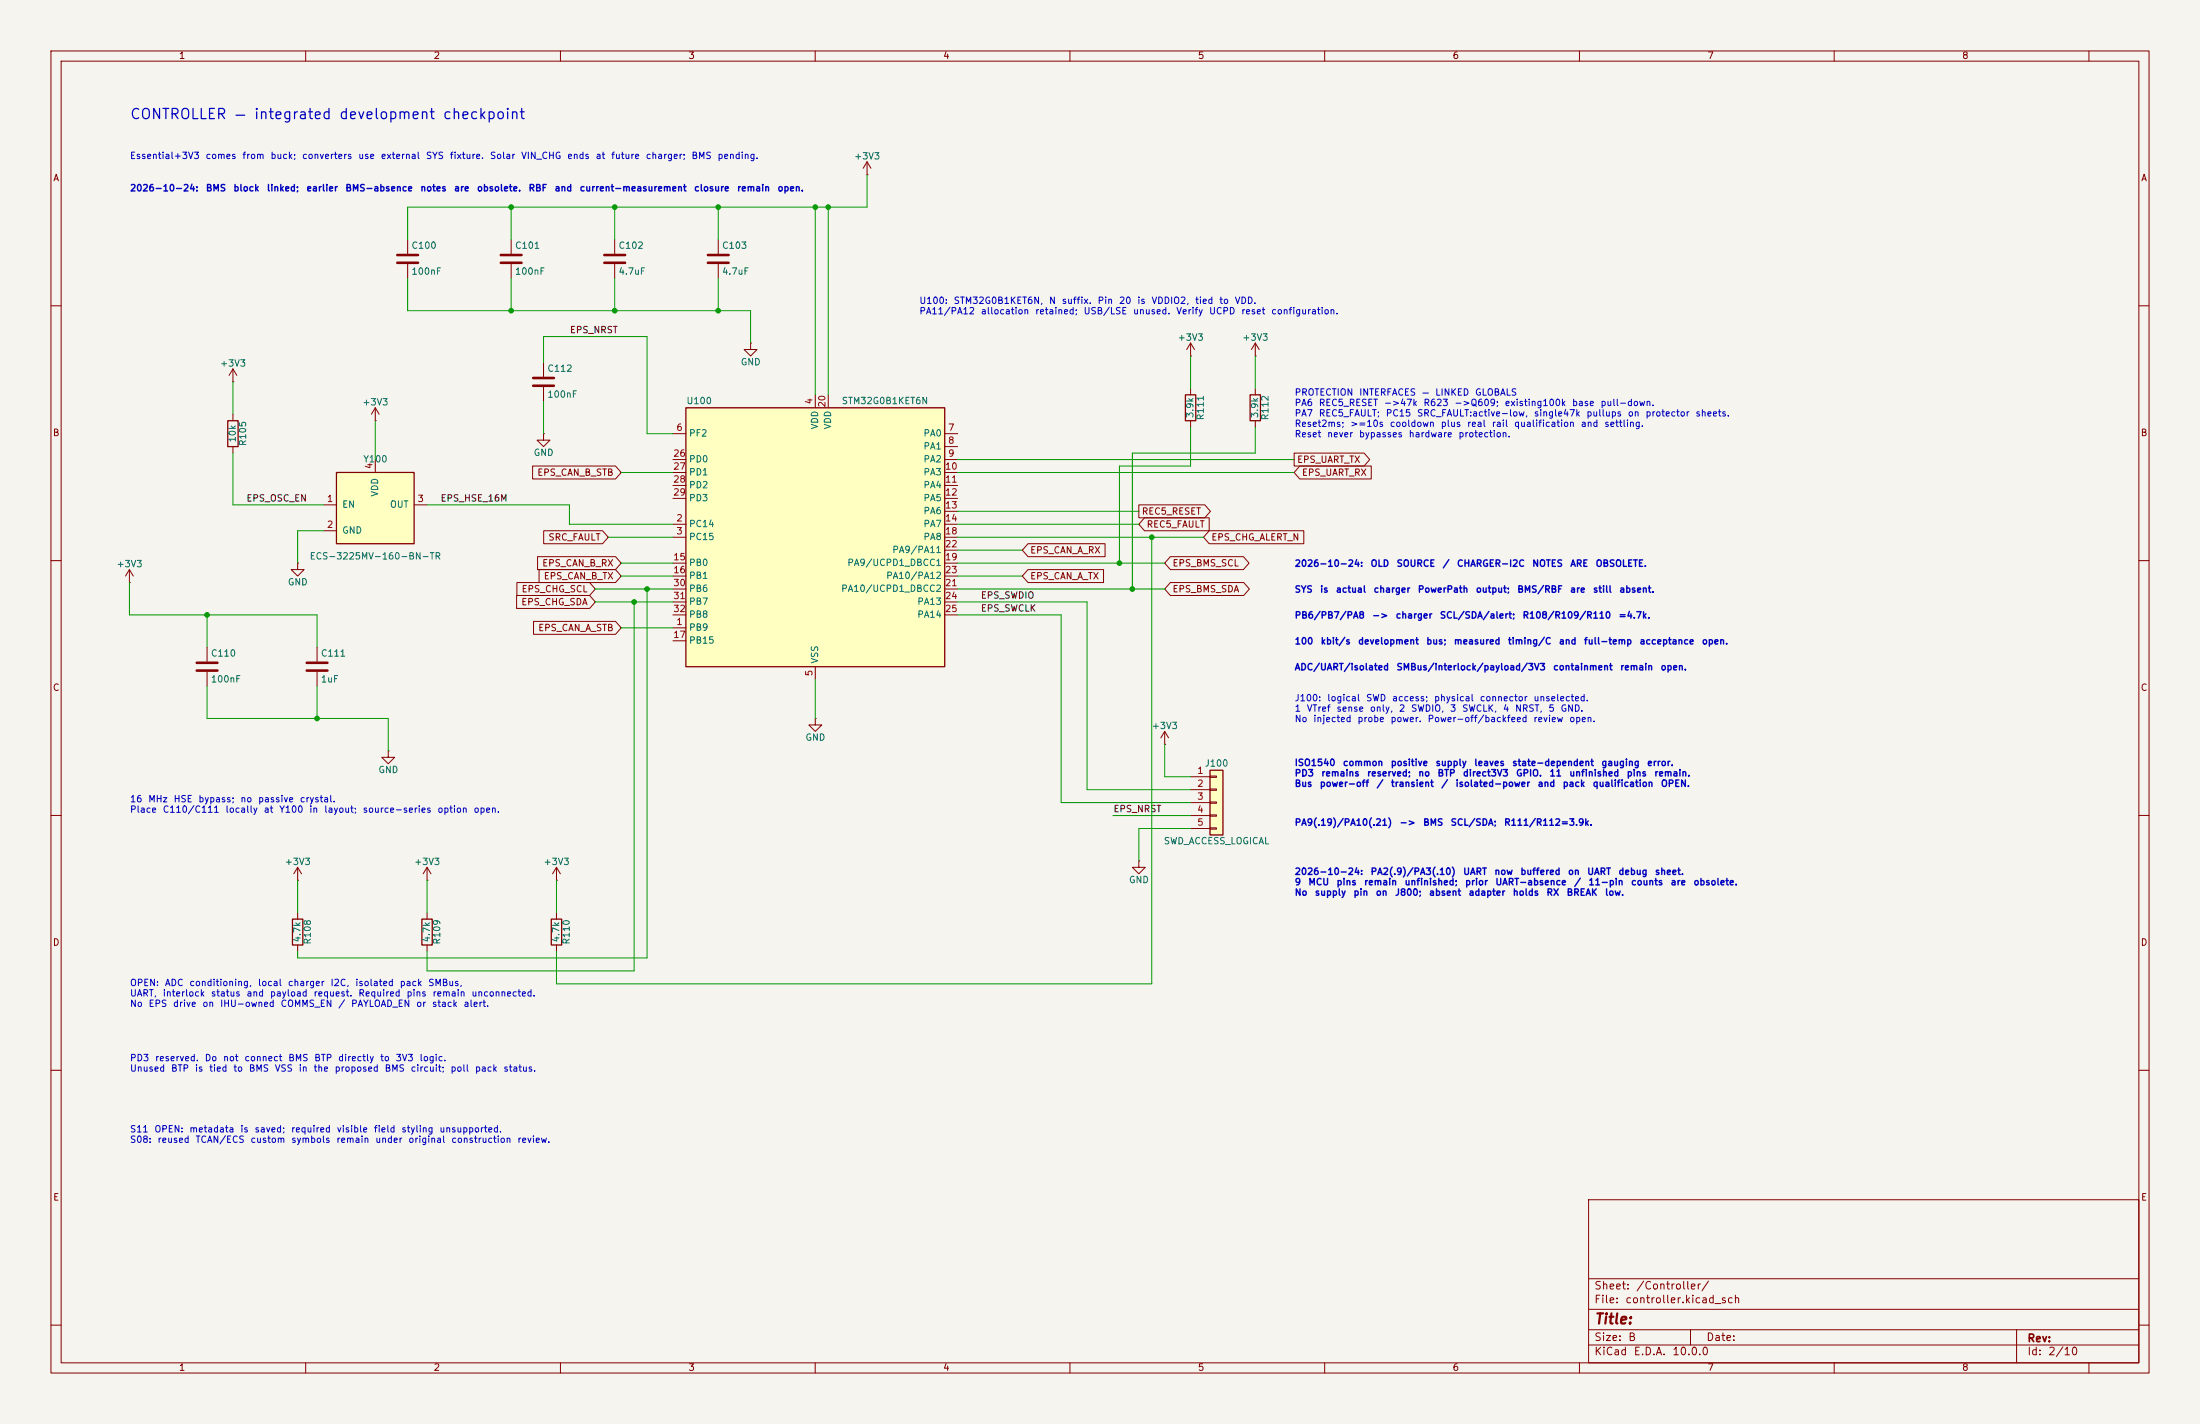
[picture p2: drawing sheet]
<svg xmlns="http://www.w3.org/2000/svg" width="432mm" height="279mm" viewBox="0 0 432 279" stroke-linecap="round" stroke-linejoin="round" font-family="sans-serif">
<path d="M0 0h431.8v279.4h-431.8z" fill="#f5f4ef" stroke="#f5f4ef" stroke-width=".2"/>
<g fill="none" stroke="#840000" stroke-width=".2">
<path d="M10 10h411.8v259.4h-411.8zM12 12h407.8v255.4h-407.8zM60 10v2M110 10v2M160 10v2M210 10v2M260 10v2M310 10v2M360 10v2M410 10v2M170.2 34.3h.1M170.2 31.8l-.8 1.2"/>
<path d="M170.2 31.8l.7 1.2M170.2 31.8v2.5M100.3 47v2.8M100.3 51.8v2.8M120.6 47v2.8M120.6 51.8v2.8M141 47v2.8M141 51.8v2.8M10 60h2M106.7 71.1v2.8M106.7 75.9v2.8M147.3 67.3v1.3h1.3l-1.3 1.3-1.3-1.3h1.3"/>
<path d="M147.3 67.3h.1M233.7 69.9h.1M233.7 67.3l-.8 1.3M233.7 67.3l.7 1.3M233.7 67.3v2.6M246.4 69.9h.1M246.4 67.3l-.8 1.3M246.4 67.3l.7 1.3M246.4 67.3v2.6M419.8 60h2M106.7 85.1v1.3h1.2l-1.2 1.2-1.3-1.2h1.3M106.7 85.1h.1"/>
<path d="M10 110h2M58.4 110.5v1.3h1.3l-1.3 1.2-1.3-1.2h1.3M58.4 110.5h.1M419.8 110h2M40.6 127v2.8M40.6 131.8v2.8M62.2 127v2.8M62.2 131.8v2.8M10 160h2M76.2 147.3v1.3h1.3l-1.3 1.3-1.3-1.3h1.3M76.2 147.3h.1M160 141v1.2h1.3l-1.3 1.3-1.3-1.3h1.3"/>
<path d="M160 141h.1M419.8 160h2M58.4 172.7h.1M58.4 170.2v2.5M58.4 179.1v1.2M58.4 170.2l-.7 1.3M58.4 170.2l.8 1.3M83.8 172.7h.1M83.8 170.2v2.5M83.8 179.1v1.2M83.8 170.2l-.7 1.3M83.8 170.2l.8 1.3"/>
<path d="M109.2 172.7h.1M109.2 170.2l-.7 1.3M109.2 170.2l.8 1.3M109.2 170.2v2.5M58.4 185.4v1.3M83.8 185.4v1.3M10 210h2M419.8 210h2M311.8 235.4h108v32h-108zM10 260h2M311.8 256.9h108M311.8 250.9h108"/>
<path d="M419.8 260h2M60 267.4v2M110 267.4v2M160 267.4v2M210 267.4v2M260 267.4v2M310 267.4v2M311.8 263.9h108M311.8 260.9h108M331.8 260.9v3M360 267.4v2M395.8 260.9v6.5"/>
<path d="M410 267.4v2"/>
</g>
<path d="M57.4 180.3h2v5.1h-2zM82.8 180.3h2v5.1h-2z" fill="none" stroke="#840000" stroke-width=".25"/>
<path d="M98.3 50h4.1M98.3 51.6h4.1M118.6 50h4.1M118.6 51.6h4.1M138.9 50h4.1M138.9 51.6h4.1M104.6 74.2h4.1M104.6 75.7h4.1M38.6 130h4.1M38.6 131.6h4.1M60.2 130h4.1M60.2 131.6h4.1" fill="none" stroke="#840000" stroke-width=".51"/>
<path d="M134.6 80h50.8v50.8h-50.8z" fill="#ffffc2"/>
<path d="M245.4 77.5h2v5.1h-2zM44.7 82.6h2v5h-2zM134.6 80h50.8v50.8h-50.8z" fill="none" stroke="#840000" stroke-width=".25"/>
<g fill="none" stroke="#840000" stroke-width=".2">
<path d="M45.7 74.9h.1M45.7 72.4v2.5M45.7 72.4l-.7 1.3M45.7 72.4l.8 1.3M160 77.5v2.5M162.6 77.5v2.5M246.4 76.2v1.3M45.7 81.3v1.3M45.7 87.6v1.3M132.1 85.1h2.5M132.1 90.2h2.5M132.1 92.7h2.5"/>
<path d="M132.1 95.3h2.5M132.1 97.8h2.5M185.4 85.1h2.6M185.4 87.6h2.6M185.4 90.2h2.6M185.4 92.7h2.6M185.4 95.3h2.6M185.4 97.8h2.6M246.4 82.6v1.2M25.4 114.3h.1M25.4 111.8l-.8 1.2M25.4 111.8l.8 1.2"/>
<path d="M25.4 111.8v2.5M132.1 102.9h2.5M132.1 105.4h2.5M132.1 110.5h2.5M132.1 113h2.5M132.1 115.6h2.5M132.1 118.1h2.5M185.4 102.9h2.6M185.4 105.4h2.6M185.4 100.3h2.6M185.4 110.5h2.6M185.4 113h2.6"/>
<path d="M185.4 115.6h2.6M185.4 108h2.6M185.4 118.1h2.6M132.1 123.2h2.5M132.1 125.7h2.5M132.1 120.7h2.5M160 130.8v2.6M185.4 120.7h2.6"/>
</g>
<path d="M66 92.7h15.3v14h-15.3z" fill="#ffffc2"/>
<path d="M66 92.7h15.3v14h-15.3z" fill="none" stroke="#840000" stroke-width=".25"/>
<path d="M63.5 99.1h2.5M73.7 82.6h.1M73.7 80v2.6M73.7 90.2v2.5M73.7 80l-.8 1.3M73.7 80l.7 1.3M81.3 99.1h2.5M63.5 104.1h2.5" fill="none" stroke="#840000" stroke-width=".2"/>
<path d="M237.5 151.1h2.5v12.7h-2.5z" fill="#ffffc2"/>
<path d="M232.7 77.5h2v5.1h-2zM237.5 151.1h2.5v12.7h-2.5zM108.2 180.3h2v5.1h-2z" fill="none" stroke="#840000" stroke-width=".25"/>
<g fill="none" stroke="#840000" stroke-width=".2">
<path d="M80 47v2.8M80 51.8v2.8M233.7 76.2v1.3M104.5 91.4h16.3l1.1 1.3-1.1 1.3h-16.3zM223.5 99.1h13l1.1 1.2-1.1 1.3h-13zM233.7 82.6v1.2M254 88.9h13.7l1.1 1.3-1.1 1.2h-13.7zM255.1 91.4h14v2.6h-14l-1.1-1.3zM101.4 116.8h14.3l1.1 1.3-1.1 1.3h-14.3zM101.5 114.3h14.2l1.1 1.3-1.1 1.2h-14.2zM105.5 109.2h15.3l1.1 1.3-1.1 1.3h-15.3zM105.8 111.8h15l1.1 1.2-1.1 1.3h-15z"/>
<path d="M106.7 104.1h11.6l1.1 1.3-1.1 1.3h-11.6zM201.8 106.7h15.1v2.5h-15.1l-1.1-1.2zM201.8 111.8h14.8v2.5h-14.8l-1.1-1.3zM224.6 101.6h12.7v2.5h-12.7l-1.1-1.2zM229.7 109.2h14.3l1.2 1.3-1.2 1.3h-14.3l-1.1-1.3zM229.7 114.3h14.4l1.1 1.3-1.1 1.2h-14.4l-1.1-1.2zM237.3 104.1h18.6v2.6h-18.6l-1.1-1.3zM104.7 121.9h16.1l1.1 1.3-1.1 1.3h-16.1zM228.6 146.1h.1M228.6 143.5l-.8 1.3M228.6 143.5l.8 1.3M228.6 143.5v2.6"/>
<path d="M233.7 152.4h3.8M233.7 154.9h3.8M233.7 157.5h3.8M237.5 152.3h1.3v.2h-1.3zM237.5 154.8h1.3v.3h-1.3zM237.5 157.4h1.3v.2h-1.3zM237.5 159.9h1.3v.2h-1.3zM109.2 179.1v1.2M223.5 168.9v1.3h1.3l-1.3 1.3-1.3-1.3h1.3M223.5 168.9h.1M233.7 160h3.8M233.7 162.6h3.8"/>
<path d="M237.5 162.4h1.3v.3h-1.3zM109.2 185.4v1.3"/>
</g>
<path d="M78 50h4M78 51.6h4" fill="none" stroke="#840000" stroke-width=".51"/>
<g fill="none" stroke="#009600" stroke-width=".2">
<path d="M170.2 34.3v6.3h-90.2v6.4M80 54.6v6.4h67.3v6.3M100.3 40.6v6.4M100.3 54.6v6.4M120.6 40.6v6.4M120.6 54.6v6.4M141 40.6v6.4M141 54.6v6.4M160 40.6v36.9M162.6 40.6v36.9M45.7 74.9v6.4M106.7 71.1v-5.1h20.3v19.1h5.1"/>
<path d="M106.7 78.7v6.4M233.7 69.9v6.3M246.4 69.9v6.3M45.7 88.9v10.2h17.8M73.7 82.6v7.6M83.8 99.1h28v3.8h20.3M121.9 92.7h10.2M188 92.7h66M188 90.2h66M233.7 83.8v7.6h-14v19.1M246.4 83.8v5.1h-24.2v26.7M25.4 114.3v6.4h36.8v6.3"/>
<path d="M63.5 104.1h-5.1v6.4M116.8 118.1h15.3M116.8 115.6h15.3M119.4 105.4h12.7M121.9 113h10.2M121.9 110.5h10.2M124.5 118.1v72.4h-40.7v-3.8M127 115.6v72.4h-68.6v-1.3M188 118.1h25.4v36.8h20.3M188 108h12.7M188 113h12.7M188 102.9h35.5"/>
<path d="M188 105.4h48.2M188 110.5h40.6M188 115.6h40.6M188 100.3h35.5M226.1 105.4v87.6h-116.9v-6.3M40.6 120.7v6.3M40.6 134.6v6.4h35.6v6.3M62.2 134.6v6.4M121.9 123.2h10.2M160 133.4v7.6M188 120.7h20.3v36.8h25.4M228.6 146.1v6.3h5.1"/>
<path d="M58.4 172.7v6.4M83.8 172.7v6.4M109.2 172.7v6.4M218.4 160h15.3M233.7 162.6h-10.2v6.3"/>
</g>
<g fill="#009600" stroke="#009600" stroke-width=".2">
<circle cx="141" cy="40.6" r=".46"/>
<circle cx="160" cy="40.6" r=".46"/>
<circle cx="141" cy="61" r=".46"/>
<circle cx="120.6" cy="40.6" r=".46"/>
<circle cx="120.6" cy="61" r=".46"/>
<circle cx="100.3" cy="61" r=".46"/>
<circle cx="100.3" cy="40.6" r=".46"/>
<circle cx="162.6" cy="40.6" r=".46"/>
<circle cx="219.7" cy="110.5" r=".46"/>
<circle cx="222.2" cy="115.6" r=".46"/>
<circle cx="226.1" cy="105.4" r=".46"/>
<circle cx="62.2" cy="141" r=".46"/>
<circle cx="40.6" cy="120.7" r=".46"/>
<circle cx="127" cy="115.6" r=".46"/>
<circle cx="124.5" cy="118.1" r=".46"/>
</g>
<g font-size="2" fill="#0000c2">
<text x="25.4" y="23.9">CONTROLLER</text>
<text x="45.8" y="23.9">—</text>
<text x="49.7" y="23.9">integrated</text>
<text x="66.4" y="23.9">development</text>
<text x="86.8" y="23.9">checkpoint</text>
</g>
<text font-size="2" fill="#840000" x="312.8" y="260.3">Title:</text>
<g font-size="1.5" fill="#840000">
<text x="312.8" y="256.1">File:</text>
<text x="312.8" y="253.4">Sheet:</text>
<text x="318.9" y="256.1">controller.kicad_sch</text>
<text x="321" y="253.4">/Controller/</text>
<text x="312.8" y="263.5">Size:</text>
<text x="319.5" y="263.5">B</text>
<text x="334.8" y="263.5">Date:</text>
<text x="397.8" y="263.7">Rev:</text>
<text x="312.8" y="266.3">KiCad</text>
<text x="320.5" y="266.3">E.D.A.</text>
<text x="328.1" y="266.3">10.0.0</text>
<text x="397.8" y="266.3">Id:</text>
<text x="401.9" y="266.3">2/10</text>
</g>
<g font-size="1.3" fill="#840000">
<text x="35" y="11.9">1</text>
<text x="85" y="11.9">2</text>
<text x="135" y="11.9">3</text>
<text x="185" y="11.9">4</text>
<text x="235" y="11.9">5</text>
<text x="285" y="11.9">6</text>
<text x="335" y="11.9">7</text>
<text x="385" y="11.9">8</text>
<text x="10.3" y="35.9">A</text>
<text x="420.1" y="35.9">A</text>
<text x="10.3" y="85.9">B</text>
<text x="420.1" y="85.9">B</text>
<text x="105.4" y="93.7">EPS_CAN_B_STB</text>
<text x="254.5" y="91.1">EPS_UART_TX</text>
<text x="255.4" y="93.7">EPS_UART_RX</text>
<text x="224" y="101.3">REC5_RESET</text>
<text x="107.5" y="106.4">SRC_FAULT</text>
<text x="224.9" y="103.8">REC5_FAULT</text>
<text x="237.6" y="106.4">EPS_CHG_ALERT_N</text>
<text x="106.3" y="111.4">EPS_CAN_B_RX</text>
<text x="106.6" y="114">EPS_CAN_B_TX</text>
<text x="202.1" y="108.9">EPS_CAN_A_RX</text>
<text x="202.1" y="114">EPS_CAN_A_TX</text>
<text x="230" y="111.4">EPS_BMS_SCL</text>
<text x="102.2" y="119.1">EPS_CHG_SDA</text>
<text x="102.3" y="116.5">EPS_CHG_SCL</text>
<text x="230" y="116.5">EPS_BMS_SDA</text>
<text x="105.5" y="124.1">EPS_CAN_A_STB</text>
<text x="10.3" y="135.9">C</text>
<text x="420.1" y="135.9">C</text>
<text x="10.3" y="185.9">D</text>
<text x="420.1" y="185.9">D</text>
<text x="10.3" y="235.9">E</text>
<text x="420.1" y="235.9">E</text>
<text x="35" y="269.3">1</text>
<text x="85" y="269.3">2</text>
<text x="135" y="269.3">3</text>
<text x="185" y="269.3">4</text>
<text x="235" y="269.3">5</text>
<text x="285" y="269.3">6</text>
<text x="335" y="269.3">7</text>
<text x="385" y="269.3">8</text>
</g>
<g font-size="1.3" fill="#0000c2">
<text x="25.4" y="31.5">Essential+3V3</text>
<text x="40.2" y="31.5">comes</text>
<text x="47.5" y="31.5">from</text>
<text x="53" y="31.5">buck;</text>
<text x="59.2" y="31.5">converters</text>
<text x="70.2" y="31.5">use</text>
<text x="74.6" y="31.5">external</text>
<text x="83.5" y="31.5">SYS</text>
<text x="88.2" y="31.5">fixture.</text>
<text x="96.1" y="31.5">Solar</text>
<text x="102.2" y="31.5">VIN_CHG</text>
<text x="111.2" y="31.5">ends</text>
<text x="116.8" y="31.5">at</text>
<text x="119.8" y="31.5">future</text>
<text x="126.6" y="31.5">charger;</text>
<text x="135.6" y="31.5">BMS</text>
<text x="140.7" y="31.5">pending.</text>
<text x="25.4" y="37.9">2026-10-24:</text>
<text x="40.3" y="37.9">BMS</text>
<text x="45.7" y="37.9">block</text>
<text x="52.3" y="37.9">linked;</text>
<text x="60" y="37.9">earlier</text>
<text x="67.7" y="37.9">BMS-absence</text>
<text x="82.4" y="37.9">notes</text>
<text x="89" y="37.9">are</text>
<text x="93.5" y="37.9">obsolete.</text>
<text x="103.6" y="37.9">RBF</text>
<text x="108.7" y="37.9">and</text>
<text x="113.7" y="37.9">current-measurement</text>
<text x="136.1" y="37.9">closure</text>
<text x="144.5" y="37.9">remain</text>
<text x="152.5" y="37.9">open.</text>
<text x="180.3" y="59.9">U100:</text>
<text x="187.1" y="59.9">STM32G0B1KET6N,</text>
<text x="205.8" y="59.9">N</text>
<text x="208.3" y="59.9">suffix.</text>
<text x="215.3" y="59.9">Pin</text>
<text x="219.5" y="59.9">20</text>
<text x="223.1" y="59.9">is</text>
<text x="225.9" y="59.9">VDDIO2,</text>
<text x="234.5" y="59.9">tied</text>
<text x="239.2" y="59.9">to</text>
<text x="242.2" y="59.9">VDD.</text>
<text x="180.3" y="62">PA11/PA12</text>
<text x="192.4" y="62">allocation</text>
<text x="203.1" y="62">retained;</text>
<text x="212.6" y="62">USB/LSE</text>
<text x="222.3" y="62">unused.</text>
<text x="230.8" y="62">Verify</text>
<text x="237.2" y="62">UCPD</text>
<text x="243.5" y="62">reset</text>
<text x="249.4" y="62">configuration.</text>
<text x="254" y="77.9">PROTECTION</text>
<text x="266.7" y="77.9">INTERFACES</text>
<text x="279" y="77.9">—</text>
<text x="281.6" y="77.9">LINKED</text>
<text x="289.4" y="77.9">GLOBALS</text>
<text x="254" y="80">PA6</text>
<text x="254" y="82">PA7</text>
<text x="258.7" y="80">REC5_RESET</text>
<text x="258.7" y="82">REC5_FAULT;</text>
<text x="271.5" y="80">-&gt;47k</text>
<text x="271.9" y="82">PC15</text>
<text x="278" y="82">SRC_FAULT:active-low,</text>
<text x="279.3" y="80">R623</text>
<text x="285.4" y="80">-&gt;Q609;</text>
<text x="295.2" y="80">existing100k</text>
<text x="301" y="82">single47k</text>
<text x="308.4" y="80">base</text>
<text x="311.3" y="82">pullups</text>
<text x="314" y="80">pull-down.</text>
<text x="319.4" y="82">on</text>
<text x="322.9" y="82">protector</text>
<text x="332.7" y="82">sheets.</text>
<text x="254" y="84.1">Reset2ms;</text>
<text x="254" y="86.1">Reset</text>
<text x="260.4" y="86.1">never</text>
<text x="264.9" y="84.1">&gt;=10s</text>
<text x="266.6" y="86.1">bypasses</text>
<text x="272.7" y="84.1">cooldown</text>
<text x="276.4" y="86.1">hardware</text>
<text x="282.7" y="84.1">plus</text>
<text x="286.1" y="86.1">protection.</text>
<text x="287.8" y="84.1">real</text>
<text x="292.7" y="84.1">rail</text>
<text x="297.1" y="84.1">qualification</text>
<text x="310.2" y="84.1">and</text>
<text x="314.8" y="84.1">settling.</text>
<text x="254" y="111.5">2026-10-24:</text>
<text x="268.9" y="111.5">OLD</text>
<text x="274" y="111.5">SOURCE</text>
<text x="283" y="111.5">/</text>
<text x="285.8" y="111.5">CHARGER-I2C</text>
<text x="300.6" y="111.5">NOTES</text>
<text x="308.1" y="111.5">ARE</text>
<text x="313.1" y="111.5">OBSOLETE.</text>
<text x="254" y="116.6">SYS</text>
<text x="259" y="116.6">is</text>
<text x="262.1" y="116.6">actual</text>
<text x="269.5" y="116.6">charger</text>
<text x="278.2" y="116.6">PowerPath</text>
<text x="289.6" y="116.6">output;</text>
<text x="297.7" y="116.6">BMS/RBF</text>
<text x="308.1" y="116.6">are</text>
<text x="312.6" y="116.6">still</text>
<text x="317.7" y="116.6">absent.</text>
<text x="254" y="121.7">PB6/PB7/PA8</text>
<text x="269.2" y="121.7">-&gt;</text>
<text x="273.8" y="121.7">charger</text>
<text x="282.5" y="121.7">SCL/SDA/alert;</text>
<text x="298.7" y="121.7">R108/R109/R110</text>
<text x="317.6" y="121.7">=4.7k.</text>
<text x="254" y="131.8">ADC/UART/isolated</text>
<text x="254" y="126.8">100</text>
<text x="259.1" y="126.8">kbit/s</text>
<text x="266.4" y="126.8">development</text>
<text x="274" y="131.8">SMBus/interlock/payload/3V3</text>
<text x="279.8" y="126.8">bus;</text>
<text x="285.2" y="126.8">measured</text>
<text x="295.8" y="126.8">timing/C</text>
<text x="304.7" y="131.8">containment</text>
<text x="305.9" y="126.8">and</text>
<text x="310.8" y="126.8">full-temp</text>
<text x="317.9" y="131.8">remain</text>
<text x="321.7" y="126.8">acceptance</text>
<text x="325.8" y="131.8">open.</text>
<text x="333.9" y="126.8">open.</text>
<text x="254" y="137.9">J100:</text>
<text x="260.4" y="137.9">logical</text>
<text x="268" y="137.9">SWD</text>
<text x="273.1" y="137.9">access;</text>
<text x="281.4" y="137.9">physical</text>
<text x="290.3" y="137.9">connector</text>
<text x="300.9" y="137.9">unselected.</text>
<text x="254" y="139.9">1</text>
<text x="254" y="142">No</text>
<text x="256.4" y="139.9">VTref</text>
<text x="257.7" y="142">injected</text>
<text x="262.2" y="139.9">sense</text>
<text x="266.3" y="142">probe</text>
<text x="268.8" y="139.9">only,</text>
<text x="272.8" y="142">power.</text>
<text x="274.5" y="139.9">2</text>
<text x="276.8" y="139.9">SWDIO,</text>
<text x="280.1" y="142">Power-off/backfeed</text>
<text x="284.5" y="139.9">3</text>
<text x="286.9" y="139.9">SWCLK,</text>
<text x="294.9" y="139.9">4</text>
<text x="297.3" y="139.9">NRST,</text>
<text x="300.9" y="142">review</text>
<text x="303.8" y="139.9">5</text>
<text x="306.2" y="139.9">GND.</text>
<text x="307.9" y="142">open.</text>
<text x="254" y="150.6">ISO1540</text>
<text x="254" y="152.6">PD3</text>
<text x="254" y="154.7">Bus</text>
<text x="258.9" y="154.7">power-off</text>
<text x="259.2" y="152.6">remains</text>
<text x="263.5" y="150.6">common</text>
<text x="268.2" y="152.6">reserved;</text>
<text x="270.1" y="154.7">/</text>
<text x="272.9" y="150.6">positive</text>
<text x="272.9" y="154.7">transient</text>
<text x="278.3" y="152.6">no</text>
<text x="281.6" y="150.6">supply</text>
<text x="282" y="152.6">BTP</text>
<text x="282.8" y="154.7">/</text>
<text x="285.6" y="154.7">isolated-power</text>
<text x="287" y="152.6">direct3V3</text>
<text x="289.2" y="150.6">leaves</text>
<text x="296.7" y="150.6">state-dependent</text>
<text x="297.4" y="152.6">GPIO.</text>
<text x="301.7" y="154.7">and</text>
<text x="304" y="152.6">11</text>
<text x="306.6" y="154.7">pack</text>
<text x="307.9" y="152.6">unfinished</text>
<text x="312.5" y="154.7">qualification</text>
<text x="314.2" y="150.6">gauging</text>
<text x="319.2" y="152.6">pins</text>
<text x="323.2" y="150.6">error.</text>
<text x="324.6" y="152.6">remain.</text>
<text x="325.9" y="154.7">OPEN.</text>
<text x="25.4" y="157.7">16</text>
<text x="25.4" y="159.8">Place</text>
<text x="29" y="157.7">MHz</text>
<text x="31.8" y="159.8">C110/C111</text>
<text x="34" y="157.7">HSE</text>
<text x="38.8" y="157.7">bypass;</text>
<text x="44.1" y="159.8">locally</text>
<text x="47.1" y="157.7">no</text>
<text x="50.5" y="157.7">passive</text>
<text x="51.7" y="159.8">at</text>
<text x="54.7" y="159.8">Y100</text>
<text x="58.7" y="157.7">crystal.</text>
<text x="60.6" y="159.8">in</text>
<text x="63.5" y="159.8">layout;</text>
<text x="71.1" y="159.8">source-series</text>
<text x="85.7" y="159.8">option</text>
<text x="92.8" y="159.8">open.</text>
<text x="254" y="162.3">PA9(.19)/PA10(.21)</text>
<text x="274.6" y="162.3">-&gt;</text>
<text x="279.2" y="162.3">BMS</text>
<text x="284.6" y="162.3">SCL/SDA;</text>
<text x="295.1" y="162.3">R111/R112=3.9k.</text>
<text x="254" y="172">2026-10-24:</text>
<text x="268.9" y="172">PA2(.9)/PA3(.10)</text>
<text x="287.1" y="172">UART</text>
<text x="293.2" y="172">now</text>
<text x="298.3" y="172">buffered</text>
<text x="307.6" y="172">on</text>
<text x="311.4" y="172">UART</text>
<text x="317.5" y="172">debug</text>
<text x="324.7" y="172">sheet.</text>
<text x="254" y="174">9</text>
<text x="254" y="176.1">No</text>
<text x="256.7" y="174">MCU</text>
<text x="258" y="176.1">supply</text>
<text x="262.2" y="174">pins</text>
<text x="265.5" y="176.1">pin</text>
<text x="267.6" y="174">remain</text>
<text x="269.9" y="176.1">on</text>
<text x="273.7" y="176.1">J800;</text>
<text x="275.6" y="174">unfinished;</text>
<text x="280.4" y="176.1">absent</text>
<text x="287.4" y="174">prior</text>
<text x="288.1" y="176.1">adapter</text>
<text x="293.4" y="174">UART-absence</text>
<text x="296.8" y="176.1">holds</text>
<text x="303.4" y="176.1">RX</text>
<text x="307.4" y="176.1">BREAK</text>
<text x="308.8" y="174">/</text>
<text x="311.6" y="174">11-pin</text>
<text x="314.9" y="176.1">low.</text>
<text x="320" y="174">counts</text>
<text x="327.8" y="174">are</text>
<text x="332.3" y="174">obsolete.</text>
<text x="25.4" y="193.8">OPEN:</text>
<text x="25.4" y="195.8">UART,</text>
<text x="25.4" y="197.9">No</text>
<text x="29.1" y="197.9">EPS</text>
<text x="31.8" y="195.8">interlock</text>
<text x="32.3" y="193.8">ADC</text>
<text x="33.8" y="197.9">drive</text>
<text x="37.1" y="193.8">conditioning,</text>
<text x="39.6" y="197.9">on</text>
<text x="41.3" y="195.8">status</text>
<text x="43.1" y="197.9">IHU-owned</text>
<text x="48.3" y="195.8">and</text>
<text x="50.5" y="193.8">local</text>
<text x="52.9" y="195.8">payload</text>
<text x="55" y="197.9">COMMS_EN</text>
<text x="56.4" y="193.8">charger</text>
<text x="61.4" y="195.8">request.</text>
<text x="64.8" y="193.8">I2C,</text>
<text x="66.3" y="197.9">/</text>
<text x="68.8" y="197.9">PAYLOAD_EN</text>
<text x="69.6" y="193.8">isolated</text>
<text x="70.2" y="195.8">Required</text>
<text x="78.3" y="193.8">pack</text>
<text x="79.7" y="195.8">pins</text>
<text x="81.6" y="197.9">or</text>
<text x="83.9" y="193.8">SMBus,</text>
<text x="84.7" y="197.9">stack</text>
<text x="84.8" y="195.8">remain</text>
<text x="90.9" y="197.9">alert.</text>
<text x="92.4" y="195.8">unconnected.</text>
<text x="25.4" y="208.5">PD3</text>
<text x="30.3" y="208.5">reserved.</text>
<text x="40.1" y="208.5">Do</text>
<text x="43.7" y="208.5">not</text>
<text x="47.9" y="208.5">connect</text>
<text x="56.5" y="208.5">BMS</text>
<text x="61.6" y="208.5">BTP</text>
<text x="66.3" y="208.5">directly</text>
<text x="74.5" y="208.5">to</text>
<text x="77.5" y="208.5">3V3</text>
<text x="82.2" y="208.5">logic.</text>
<text x="25.4" y="210.6">Unused</text>
<text x="33.5" y="210.6">BTP</text>
<text x="38.1" y="210.6">is</text>
<text x="40.9" y="210.6">tied</text>
<text x="45.7" y="210.6">to</text>
<text x="48.7" y="210.6">BMS</text>
<text x="53.8" y="210.6">VSS</text>
<text x="58.5" y="210.6">in</text>
<text x="61.4" y="210.6">the</text>
<text x="65.6" y="210.6">proposed</text>
<text x="75.4" y="210.6">BMS</text>
<text x="80.5" y="210.6">circuit;</text>
<text x="88.3" y="210.6">poll</text>
<text x="93.1" y="210.6">pack</text>
<text x="98.7" y="210.6">status.</text>
<text x="25.4" y="222.5">S11</text>
<text x="25.4" y="224.5">S08:</text>
<text x="30.2" y="222.5">OPEN:</text>
<text x="30.8" y="224.5">reused</text>
<text x="37.1" y="222.5">metadata</text>
<text x="38.3" y="224.5">TCAN/ECS</text>
<text x="47.1" y="222.5">is</text>
<text x="49.1" y="224.5">custom</text>
<text x="49.9" y="222.5">saved;</text>
<text x="57" y="222.5">required</text>
<text x="57.1" y="224.5">symbols</text>
<text x="65.9" y="224.5">remain</text>
<text x="66" y="222.5">visible</text>
<text x="73.3" y="222.5">field</text>
<text x="73.5" y="224.5">under</text>
<text x="78.7" y="222.5">styling</text>
<text x="80" y="224.5">original</text>
<text x="86.1" y="222.5">unsupported.</text>
<text x="88.5" y="224.5">construction</text>
<text x="101.4" y="224.5">review.</text>
</g>
<g font-size="1.3" fill="#006464">
<text x="167.5" y="31.6">+3V3</text>
<text x="80.7" y="49.1">C100</text>
<text x="101" y="49.1">C101</text>
<text x="121.3" y="49.1">C102</text>
<text x="141.6" y="49.1">C103</text>
<text x="80.7" y="54.2">100nF</text>
<text x="101" y="54.2">100nF</text>
<text x="121.3" y="54.2">4.7uF</text>
<text x="141.6" y="54.2">4.7uF</text>
<text x="145.3" y="72">GND</text>
<text x="231" y="67.2">+3V3</text>
<text x="243.7" y="67.2">+3V3</text>
<text x="43.1" y="72.2">+3V3</text>
<text x="107.3" y="73.3">C112</text>
<text x="71" y="79.9">+3V3</text>
<text x="107.3" y="78.3">100nF</text>
<text x="134.6" y="79.6">U100</text>
<text x="165.1" y="79.6">STM32G0B1KET6N</text>
<text x="234.5" y="82.1" transform="rotate(-90 234.5 82.1)">3.9k</text>
<text x="236.6" y="82.6" transform="rotate(-90 236.6 82.6)">R111</text>
<text x="247.2" y="82.1" transform="rotate(-90 247.2 82.1)">3.9k</text>
<text x="249.3" y="82.6" transform="rotate(-90 249.3 82.6)">R112</text>
<text x="46.6" y="86.9" transform="rotate(-90 46.6 86.9)">10k</text>
<text x="48.6" y="87.6" transform="rotate(-90 48.6 87.6)">R105</text>
<text x="104.6" y="89.8">GND</text>
<text x="135.1" y="86">PF2</text>
<text x="160.9" y="84.3" transform="rotate(-90 160.9 84.3)">VDD</text>
<text x="163.4" y="84.3" transform="rotate(-90 163.4 84.3)">VDD</text>
<text x="181.1" y="86">PA0</text>
<text x="181.1" y="88.5">PA1</text>
<text x="71.2" y="91">Y100</text>
<text x="135.1" y="91">PD0</text>
<text x="135.1" y="93.6">PD1</text>
<text x="181.1" y="91">PA2</text>
<text x="181.1" y="93.6">PA3</text>
<text x="67.1" y="99.9">EN</text>
<text x="74.5" y="97.6" transform="rotate(-90 74.5 97.6)">VDD</text>
<text x="76.4" y="99.9">OUT</text>
<text x="135.1" y="96.1">PD2</text>
<text x="135.1" y="98.7">PD3</text>
<text x="181.1" y="96.1">PA4</text>
<text x="181.1" y="98.7">PA5</text>
<text x="181.1" y="101.2">PA6</text>
<text x="67.1" y="105">GND</text>
<text x="135.1" y="103.7">PC14</text>
<text x="135.1" y="106.3">PC15</text>
<text x="181.1" y="103.7">PA7</text>
<text x="181.1" y="106.3">PA8</text>
<text x="22.8" y="111.6">+3V3</text>
<text x="60.7" y="110.1">ECS-3225MV-160-BN-TR</text>
<text x="135.1" y="111.4">PB0</text>
<text x="135.1" y="113.9">PB1</text>
<text x="166.2" y="111.4">PA9/UCPD1_DBCC1</text>
<text x="173.8" y="113.9">PA10/PA12</text>
<text x="175" y="108.8">PA9/PA11</text>
<text x="56.4" y="115.2">GND</text>
<text x="135.1" y="116.4">PB6</text>
<text x="135.1" y="119">PB7</text>
<text x="165" y="116.4">PA10/UCPD1_DBCC2</text>
<text x="179.9" y="119">PA13</text>
<text x="135.1" y="124.1">PB9</text>
<text x="135.1" y="121.5">PB8</text>
<text x="179.9" y="121.5">PA14</text>
<text x="41.3" y="129.1">C110</text>
<text x="62.9" y="129.1">C111</text>
<text x="135.1" y="126.6">PB15</text>
<text x="160.9" y="130.3" transform="rotate(-90 160.9 130.3)">VSS</text>
<text x="41.3" y="134.2">100nF</text>
<text x="62.9" y="134.2">1uF</text>
<text x="226" y="143.4">+3V3</text>
<text x="158" y="145.6">GND</text>
<text x="74.2" y="152">GND</text>
<text x="236.4" y="150.7">J100</text>
<text x="228.3" y="166">SWD_ACCESS_LOGICAL</text>
<text x="55.8" y="170">+3V3</text>
<text x="81.2" y="170">+3V3</text>
<text x="106.6" y="170">+3V3</text>
<text x="221.5" y="173.6">GND</text>
<text x="59.3" y="185" transform="rotate(-90 59.3 185)">4.7k</text>
<text x="61.3" y="185.4" transform="rotate(-90 61.3 185.4)">R108</text>
<text x="84.7" y="185" transform="rotate(-90 84.7 185)">4.7k</text>
<text x="86.7" y="185.4" transform="rotate(-90 86.7 185.4)">R109</text>
<text x="110.1" y="185" transform="rotate(-90 110.1 185)">4.7k</text>
<text x="112.1" y="185.4" transform="rotate(-90 112.1 185.4)">R110</text>
</g>
<g font-size="1.3" fill="#0f0f0f">
<text x="111.8" y="65.7">EPS_NRST</text>
<text x="48.3" y="98.7">EPS_OSC_EN</text>
<text x="86.4" y="98.7">EPS_HSE_16M</text>
<text x="192.4" y="117.8">EPS_SWDIO</text>
<text x="192.4" y="120.3">EPS_SWCLK</text>
<text x="218.4" y="159.7">EPS_NRST</text>
</g>
<g font-size="1.3" fill="#a90000">
<text x="159.8" y="79.4" transform="rotate(-90 159.8 79.4)">4</text>
<text x="162.3" y="80.1" transform="rotate(-90 162.3 80.1)">20</text>
<text x="132" y="89.9">26</text>
<text x="132.6" y="84.8">6</text>
<text x="186" y="84.8">7</text>
<text x="186" y="87.4">8</text>
<text x="186" y="89.9">9</text>
<text x="73.4" y="92.1" transform="rotate(-90 73.4 92.1)">4</text>
<text x="132" y="92.5">27</text>
<text x="132" y="95">28</text>
<text x="185.4" y="92.5">10</text>
<text x="185.4" y="95">11</text>
<text x="64.1" y="98.8">1</text>
<text x="81.8" y="98.8">3</text>
<text x="132" y="97.5">29</text>
<text x="185.4" y="97.5">12</text>
<text x="185.4" y="100.1">13</text>
<text x="64.1" y="103.9">2</text>
<text x="132.6" y="102.6">2</text>
<text x="132.6" y="105.2">3</text>
<text x="185.4" y="102.6">14</text>
<text x="185.4" y="105.2">18</text>
<text x="185.4" y="107.7">22</text>
<text x="132" y="110.2">15</text>
<text x="132" y="112.8">16</text>
<text x="185.4" y="110.2">19</text>
<text x="185.4" y="112.8">23</text>
<text x="132" y="115.3">30</text>
<text x="132" y="117.9">31</text>
<text x="185.4" y="115.3">21</text>
<text x="185.4" y="117.9">24</text>
<text x="132" y="125.5">17</text>
<text x="132" y="120.4">32</text>
<text x="132.6" y="122.9">1</text>
<text x="185.4" y="120.4">25</text>
<text x="159.8" y="132.8" transform="rotate(-90 159.8 132.8)">5</text>
<text x="234.9" y="152.1">1</text>
<text x="234.9" y="154.7">2</text>
<text x="234.9" y="157.2">3</text>
<text x="234.9" y="159.8">4</text>
<text x="234.9" y="162.3">5</text>
</g>
</svg>
